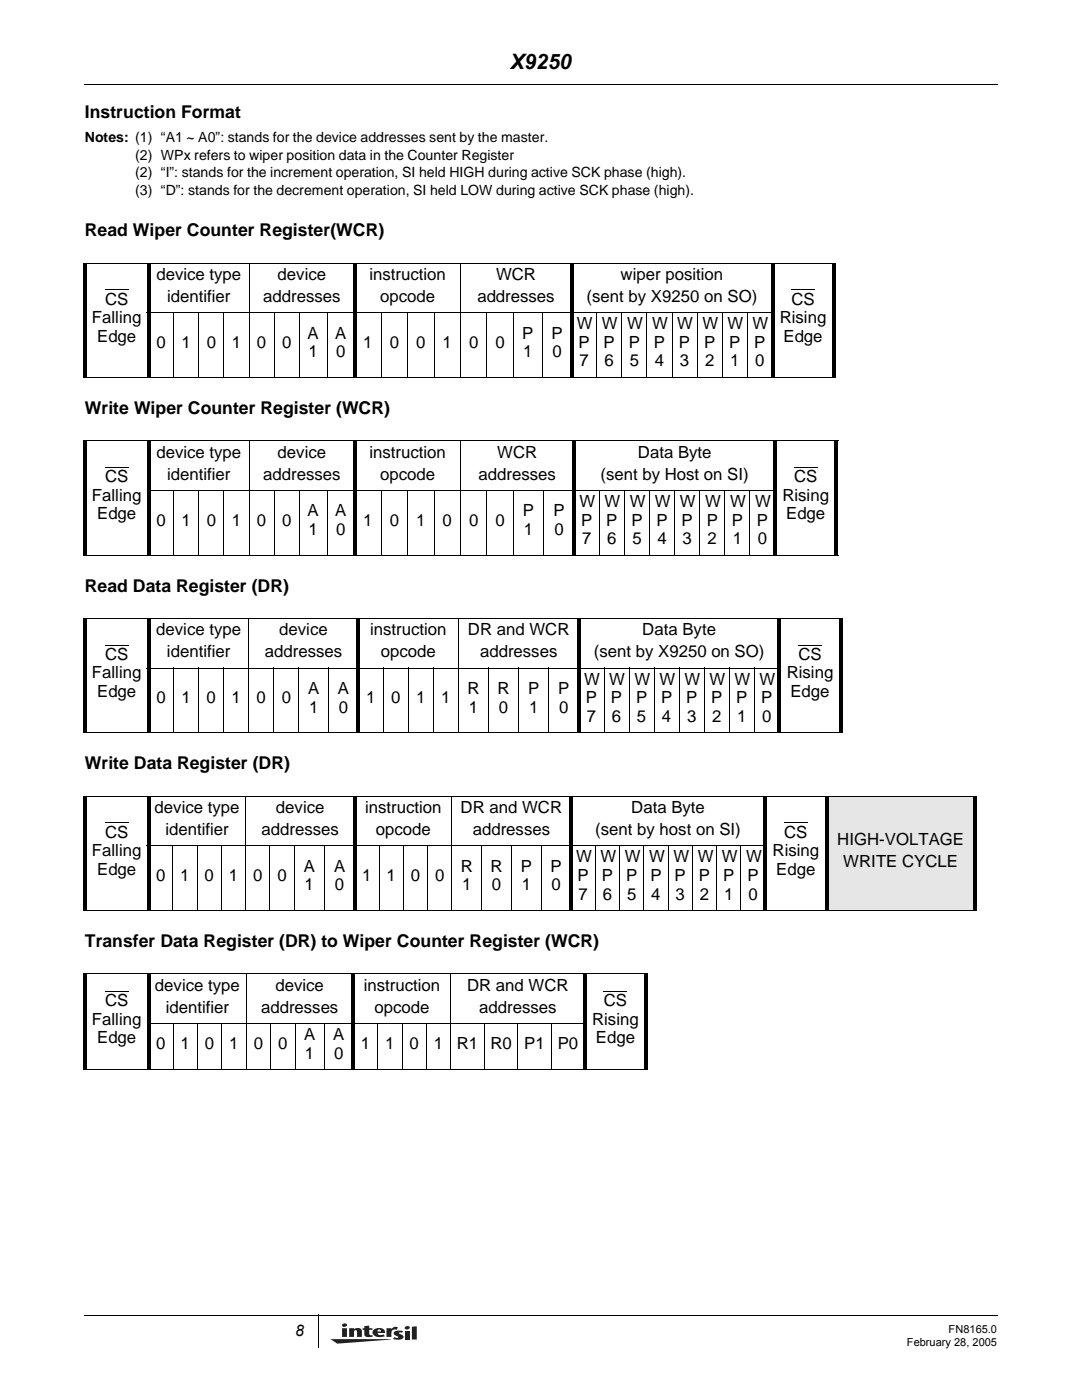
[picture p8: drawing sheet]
<svg xmlns="http://www.w3.org/2000/svg" width="216mm" height="279mm" viewBox="0 0 216 279" stroke-linecap="round" stroke-linejoin="round" font-family="sans-serif">
<path d="M16.8 16.8l.1 .2zM16.8 262.4l.1 .2zM63.4 262.4l.2 .1z" fill="#000"/>
<path d="M16.9 16.9h182.2M16.9 262.5h182.2M63.5 262.5v6.4" fill="none" stroke="#000" stroke-width=".2"/>
<path d="M65.9 264.1h17.3v4.1h-17.3z" fill="#fff"/>
<g fill="#231f20">
<path d="M80.8 264.8a.55 .55 0 0 1 1 .2 .55 .55 0 0 1-.5 .3 .55 .55 0 0 1-.6-.3z"/>
<path d="M65.9 267.2l12.2 .1-10.8 .9z"/>
<path d="M77.1 265.1h1v.2a.93 .93 0 0 1 1.3-.4l-.3 .5a.67 .67 0 0 0-.7 0 .67 .67 0 0 0-.3 .7v.7h-1z"/>
<path d="M69.7 265.1h.9v.2a.96 .96 0 0 1 1.6 .4v1.1h-1v-1.1l-.2-.2-.3 .2-.1 1.1h-.9z"/>
<path d="M72.7 264.7l1-.1v.5h.6v.3h-.6v.9l.3 .2 .3-.1 .1 .3-.6 .1a.87 .87 0 0 1-1.1-.5v-.9h-.3v-.3h.3z"/>
<path d="M80.8 265.6h.9v1.7h-.9z"/>
<path d="M82.2 264.8l1-.1v2.6h-1z"/>
<path d="M78.7 265.8l.6-.2 1.1 .1-.2 .3-.5-.1v.3a.74 .74 0 0 1 .8 .8 1.93 1.93 0 0 1-2.1 .2l.3-.3a.57 .57 0 0 0 .8 0l-.8-.5a.38 .38 0 0 1 0-.6z"/>
<path d="M68.3 265.1v1.7h.9v-1.7zM68.3 264.3l-.1 .2a.5 .5 0 0 0 .6 .3 .5 .5 0 0 0 .4-.5 .64 .64 0 0 0-.9 0z"/>
<path d="M74.5 265.4a.86 .86 0 0 0-.1 .9 .86 .86 0 0 0 .8 .5l1.6-.1-.3-.4-.3 .1a.61 .61 0 0 1-.9-.4h1.5a.93 .93 0 0 0-1.1-1l-.5 .1zM75.5 265.4h.4l.1 .3h-.7z"/>
</g>
<g fill="none" stroke="#000" stroke-width=".2">
<path d="M16.6 52.6h150.1M21 57.8h4.6M49.7 52.5v22.9M91.9 52.5v22.9M157.9 57.8h4.7M16.6 75.3h150.1M29.3 62.4h125.2M34.7 62.4v13M39.7 62.4v13M44.7 62.4v13M54.7 62.4v13M59.7 62.4v13"/>
<path d="M65.3 62.4v13M76.1 62.4v13M81.3 62.4v13M86.6 62.4v13M97.2 62.4v13M102.4 62.4v13M108.2 62.4v13M119.1 62.4v13M124.1 62.4v13M129.1 62.4v13M134.1 62.4v13M139.1 62.4v13"/>
<path d="M144.1 62.4v13M149.1 62.4v13M16.6 88h150.7M21 93.3h4.6M29.3 97.9h125.7M34.7 97.8v13M39.7 97.8v13M44.7 97.8v13M49.7 87.9v22.9M54.7 97.8v13M59.7 97.8v13M65.3 97.8v13"/>
<path d="M76.1 97.8v13M81.3 97.8v13M86.6 97.8v13M91.9 87.9v22.9M97.2 97.8v13M102.4 97.8v13M108.5 97.8v13M119.6 97.8v13M124.6 97.8v13M129.6 97.8v13M134.6 97.8v13M139.6 97.8v13"/>
<path d="M144.6 97.8v13M149.6 97.8v13M158.5 93.3h4.6M16.6 110.8h150.7M16.6 123.5h151.5M21 128.8h4.6M29.3 133.4h126.6M34.6 133.3v13M39.6 133.3v13M44.6 133.3v13M49.6 123.4v22.9M54.6 133.3v13"/>
<path d="M59.6 133.3v13M65.6 133.3v13M76.5 133.3v13M81.5 133.3v13M86.5 133.3v13M91.5 123.4v22.9M97.5 133.3v13M103.5 133.3v13M109.5 133.3v13M120.5 133.3v13M125.5 133.3v13M130.5 133.3v13"/>
<path d="M135.5 133.3v13M140.5 133.3v13M145.5 133.3v13M150.5 133.3v13M159.3 128.8h4.7M16.6 146.2h151.5M21 164.2h4.6M156.5 164.2h4.6"/>
</g>
<g fill="#000">
<path d="M16.6 52.6h.7v22.6h-.7zM29.3 52.5h.7v22.9h-.7zM70.4 52.5h.7v22.9h-.7zM113.7 52.5h.7v22.9h-.7zM153.8 52.5h.7v22.9h-.7zM166 52.6h.7v22.6h-.7zM16.6 88.1h.7v22.6h-.7zM29.3 87.9h.7v22.9h-.7zM70.4 87.9h.7v22.9h-.7zM114.2 87.9h.7v22.9h-.7zM154.3 87.9h.7v22.9h-.7zM166.6 88.1h.7v22.6h-.7z"/>
<path d="M16.6 123.5h.7v22.6h-.7zM29.3 123.4h.7v22.9h-.7zM71.1 123.4h.7v22.9h-.7zM115.2 123.4h.7v22.9h-.7zM155.2 123.4h.7v22.9h-.7zM167.4 123.5h.7v22.6h-.7z"/>
</g>
<path d="M164.9 158.9h29.6v22.8h-29.6z" fill="#e6e6e6"/>
<path d="M16.6 159h.7v22.6h-.7zM29.3 158.8h.7v23h-.7zM70.4 158.8h.7v23h-.7zM113.6 158.8h.7v23h-.7zM152.3 158.8h.7v23h-.7zM164.6 158.8h.7v23h-.7zM194.2 159h.7v22.6h-.7zM16.6 194.5h.7v18.8h-.7zM29.3 194.3h.7v19.2h-.7zM70.1 194.3h.7v19.2h-.7zM116.4 194.3h.7v19.2h-.7zM128.6 194.5h.7v18.8h-.7z" fill="#000"/>
<g fill="none" stroke="#000" stroke-width=".2">
<path d="M16.6 158.9h178.3M49 158.8v23M90.1 158.8v23M29.3 168.8h123.7M34.5 168.7v13.1M39.3 168.7v13.1M44.2 168.7v13.1M53.9 168.7v13.1M58.7 168.7v13.1M64.7 168.7v13.1M75.6 168.7v13.1M80.5 168.7v13.1"/>
<path d="M85.3 168.7v13.1M96.1 168.7v13.1M102 168.7v13.1M108 168.7v13.1M118.8 168.7v13.1M123.6 168.7v13.1M128.5 168.7v13.1M133.3 168.7v13.1M138.2 168.7v13.1M143 168.7v13.1M147.8 168.7v13.1M16.6 181.7h178.3"/>
<path d="M16.6 194.4h112.7M21 197.8h4.6M49.1 194.3v19.2M90 194.3v19.2M120.5 197.8h4.6M16.6 213.4h112.7M29.3 204.3h87.7M34.5 204.2v9.3M39.4 204.2v9.3M44.3 204.2v9.3M54 204.2v9.3M58.9 204.2v9.3"/>
<path d="M64.7 204.2v9.3M75.4 204.2v9.3M80.2 204.2v9.3M85.1 204.2v9.3M96.6 204.2v9.3M103.3 204.2v9.3M110 204.2v9.3"/>
</g>
<text font-size="4.2" x="101.8" y="13.8">X9250</text>
<g font-size="3.5">
<text x="16.9" y="23.5">Instruction Format</text>
<text x="16.9" y="47.2">Read Wiper Counter Register(WCR)</text>
<text x="16.9" y="82.6">Write Wiper Counter Register (WCR)</text>
<text x="16.9" y="118.1">Read Data Register (DR)</text>
<text x="16.9" y="153.5">Write Data Register (DR)</text>
<text x="16.9" y="189">Transfer Data Register (DR) to Wiper Counter Register (WCR)</text>
</g>
<g font-size="3.3">
<text x="31.2" y="55.9">device type</text>
<text x="55.4" y="55.9">device</text>
<text x="73.7" y="55.9">instruction</text>
<text x="99" y="55.9">WCR</text>
<text x="123.8" y="55.9">wiper position</text>
<text x="18.4" y="64.5">Falling</text>
<text x="21" y="60.8">CS</text>
<text x="33.3" y="60.3">identifier</text>
<text x="52.5" y="60.3">addresses</text>
<text x="75.8" y="60.3">opcode</text>
<text x="95.2" y="60.3">addresses</text>
<text x="115.1" y="65.7">W</text>
<text x="117.1" y="60.3">(sent by X9250 on SO)</text>
<text x="120.1" y="65.7">W</text>
<text x="125.1" y="65.7">W</text>
<text x="130.1" y="65.7">W</text>
<text x="135.1" y="65.7">W</text>
<text x="140.2" y="65.7">W</text>
<text x="145.2" y="65.7">W</text>
<text x="150.2" y="65.7">W</text>
<text x="155.6" y="64.5">Rising</text>
<text x="157.9" y="60.8">CS</text>
<text x="19.4" y="68.2">Edge</text>
<text x="31.2" y="69.4">0</text>
<text x="36.2" y="69.4">1</text>
<text x="41.3" y="69.4">0</text>
<text x="46.2" y="69.4">1</text>
<text x="51.3" y="69.4">0</text>
<text x="56.3" y="69.4">0</text>
<text x="61.4" y="67.6">A</text>
<text x="61.6" y="71.3">1</text>
<text x="66.9" y="67.6">A</text>
<text x="67.1" y="71.3">0</text>
<text x="72.5" y="69.4">1</text>
<text x="77.8" y="69.4">0</text>
<text x="83" y="69.4">0</text>
<text x="88.3" y="69.4">1</text>
<text x="93.6" y="69.4">0</text>
<text x="98.9" y="69.4">0</text>
<text x="104.2" y="67.6">P</text>
<text x="104.4" y="71.3">1</text>
<text x="110" y="67.6">P</text>
<text x="110.2" y="71.3">0</text>
<text x="115.4" y="69.4">P</text>
<text x="120.4" y="69.4">P</text>
<text x="125.5" y="69.4">P</text>
<text x="130.5" y="69.4">P</text>
<text x="135.5" y="69.4">P</text>
<text x="140.5" y="69.4">P</text>
<text x="145.5" y="69.4">P</text>
<text x="150.5" y="69.4">P</text>
<text x="156.3" y="68.2">Edge</text>
<text x="115.6" y="73.1">7</text>
<text x="120.6" y="73.1">6</text>
<text x="125.6" y="73.1">5</text>
<text x="130.6" y="73.1">4</text>
<text x="135.7" y="73.1">3</text>
<text x="140.7" y="73.1">2</text>
<text x="145.7" y="73.1">1</text>
<text x="150.7" y="73.1">0</text>
<text x="31.2" y="91.3">device type</text>
<text x="33.3" y="95.7">identifier</text>
<text x="52.5" y="95.7">addresses</text>
<text x="55.4" y="91.3">device</text>
<text x="73.7" y="91.3">instruction</text>
<text x="75.8" y="95.7">opcode</text>
<text x="95.5" y="95.7">addresses</text>
<text x="99.2" y="91.3">WCR</text>
<text x="119.8" y="95.7">(sent by Host on SI)</text>
<text x="127.3" y="91.3">Data Byte</text>
<text x="18.4" y="99.9">Falling</text>
<text x="21" y="96.2">CS</text>
<text x="115.6" y="101.2">W</text>
<text x="120.7" y="101.2">W</text>
<text x="125.6" y="101.2">W</text>
<text x="130.7" y="101.2">W</text>
<text x="135.7" y="101.2">W</text>
<text x="140.7" y="101.2">W</text>
<text x="145.7" y="101.2">W</text>
<text x="150.7" y="101.2">W</text>
<text x="156.1" y="99.9">Rising</text>
<text x="158.5" y="96.2">CS</text>
<text x="19.4" y="103.7">Edge</text>
<text x="31.2" y="104.9">0</text>
<text x="36.2" y="104.9">1</text>
<text x="41.3" y="104.9">0</text>
<text x="46.2" y="104.9">1</text>
<text x="51.3" y="104.9">0</text>
<text x="56.3" y="104.9">0</text>
<text x="61.4" y="103">A</text>
<text x="61.6" y="106.7">1</text>
<text x="66.9" y="103">A</text>
<text x="67.1" y="106.7">0</text>
<text x="72.5" y="104.9">1</text>
<text x="77.8" y="104.9">0</text>
<text x="83" y="104.9">1</text>
<text x="88.3" y="104.9">0</text>
<text x="93.6" y="104.9">0</text>
<text x="98.9" y="104.9">0</text>
<text x="104.4" y="103">P</text>
<text x="104.5" y="106.7">1</text>
<text x="110.4" y="103">P</text>
<text x="110.6" y="106.7">0</text>
<text x="116" y="104.9">P</text>
<text x="121" y="104.9">P</text>
<text x="126" y="104.9">P</text>
<text x="131" y="104.9">P</text>
<text x="136" y="104.9">P</text>
<text x="141" y="104.9">P</text>
<text x="146" y="104.9">P</text>
<text x="151" y="104.9">P</text>
<text x="156.9" y="103.7">Edge</text>
<text x="116.1" y="108.6">7</text>
<text x="121.2" y="108.6">6</text>
<text x="126.2" y="108.6">5</text>
<text x="131.2" y="108.6">4</text>
<text x="136.2" y="108.6">3</text>
<text x="141.2" y="108.6">2</text>
<text x="146.2" y="108.6">1</text>
<text x="151.2" y="108.6">0</text>
<text x="21" y="131.7">CS</text>
<text x="31.2" y="126.8">device type</text>
<text x="33.3" y="131.2">identifier</text>
<text x="52.8" y="131.2">addresses</text>
<text x="55.7" y="126.8">device</text>
<text x="73.8" y="126.8">instruction</text>
<text x="76" y="131.2">opcode</text>
<text x="93.4" y="126.8">DR and WCR</text>
<text x="95.8" y="131.2">addresses</text>
<text x="118.5" y="131.2">(sent by X9250 on SO)</text>
<text x="128.2" y="126.8">Data Byte</text>
<text x="159.3" y="131.7">CS</text>
<text x="18.4" y="135.4">Falling</text>
<text x="116.6" y="136.7">W</text>
<text x="121.6" y="136.7">W</text>
<text x="126.6" y="136.7">W</text>
<text x="131.6" y="136.7">W</text>
<text x="136.6" y="136.7">W</text>
<text x="141.6" y="136.7">W</text>
<text x="146.6" y="136.7">W</text>
<text x="151.6" y="136.7">W</text>
<text x="157" y="135.4">Rising</text>
<text x="19.4" y="139.1">Edge</text>
<text x="31.2" y="140.4">0</text>
<text x="36.2" y="140.4">1</text>
<text x="41.2" y="140.4">0</text>
<text x="46.2" y="140.4">1</text>
<text x="51.2" y="140.4">0</text>
<text x="56.2" y="140.4">0</text>
<text x="61.5" y="138.5">A</text>
<text x="61.7" y="142.2">1</text>
<text x="67.4" y="138.5">A</text>
<text x="67.6" y="142.2">0</text>
<text x="73" y="140.4">1</text>
<text x="78.1" y="140.4">0</text>
<text x="83.1" y="140.4">1</text>
<text x="88.1" y="140.4">1</text>
<text x="93.3" y="138.5">R</text>
<text x="93.6" y="142.2">1</text>
<text x="99.3" y="138.5">R</text>
<text x="99.6" y="142.2">0</text>
<text x="105.4" y="138.5">P</text>
<text x="105.6" y="142.2">1</text>
<text x="111.4" y="138.5">P</text>
<text x="111.6" y="142.2">0</text>
<text x="116.9" y="140.4">P</text>
<text x="121.9" y="140.4">P</text>
<text x="126.9" y="140.4">P</text>
<text x="131.9" y="140.4">P</text>
<text x="136.9" y="140.4">P</text>
<text x="141.9" y="140.4">P</text>
<text x="146.9" y="140.4">P</text>
<text x="151.9" y="140.4">P</text>
<text x="157.7" y="139.1">Edge</text>
<text x="117.1" y="144.1">7</text>
<text x="122.1" y="144.1">6</text>
<text x="127.1" y="144.1">5</text>
<text x="132.1" y="144.1">4</text>
<text x="137.1" y="144.1">3</text>
<text x="142.1" y="144.1">2</text>
<text x="147.1" y="144.1">1</text>
<text x="152.1" y="144.1">0</text>
<text x="21" y="167.2">CS</text>
<text x="30.9" y="162.2">device type</text>
<text x="33" y="166.6">identifier</text>
<text x="52.2" y="166.6">addresses</text>
<text x="55.1" y="162.2">device</text>
<text x="72.8" y="162.2">instruction</text>
<text x="75" y="166.6">opcode</text>
<text x="91.9" y="162.2">DR and WCR</text>
<text x="94.3" y="166.6">addresses</text>
<text x="118.8" y="166.6">(sent by host on SI)</text>
<text x="126" y="162.2">Data Byte</text>
<text x="156.5" y="167.2">CS</text>
<text x="18.4" y="170.9">Falling</text>
<text x="60.6" y="173.9">A</text>
<text x="66.7" y="173.9">A</text>
<text x="91.9" y="173.9">R</text>
<text x="97.9" y="173.9">R</text>
<text x="103.9" y="173.9">P</text>
<text x="109.9" y="173.9">P</text>
<text x="115" y="172.1">W</text>
<text x="119.8" y="172.1">W</text>
<text x="124.7" y="172.1">W</text>
<text x="129.5" y="172.1">W</text>
<text x="134.4" y="172.1">W</text>
<text x="139.2" y="172.1">W</text>
<text x="144.1" y="172.1">W</text>
<text x="148.9" y="172.1">W</text>
<text x="154.2" y="170.9">Rising</text>
<text x="167.1" y="168.7">HIGH-VOLTAGE</text>
<text x="168.3" y="173.1">WRITE CYCLE</text>
<text x="19.4" y="174.6">Edge</text>
<text x="31.1" y="175.8">0</text>
<text x="36" y="175.8">1</text>
<text x="40.8" y="175.8">0</text>
<text x="45.7" y="175.8">1</text>
<text x="50.5" y="175.8">0</text>
<text x="55.3" y="175.8">0</text>
<text x="60.8" y="177.7">1</text>
<text x="66.8" y="177.7">0</text>
<text x="72.3" y="175.8">1</text>
<text x="77.1" y="175.8">1</text>
<text x="82" y="175.8">0</text>
<text x="86.8" y="175.8">0</text>
<text x="92.2" y="177.7">1</text>
<text x="98.2" y="177.7">0</text>
<text x="104.1" y="177.7">1</text>
<text x="110" y="177.7">0</text>
<text x="115.3" y="175.8">P</text>
<text x="115.4" y="179.5">7</text>
<text x="120.1" y="175.8">P</text>
<text x="120.3" y="179.5">6</text>
<text x="124.9" y="175.8">P</text>
<text x="125.1" y="179.5">5</text>
<text x="129.8" y="175.8">P</text>
<text x="130" y="179.5">4</text>
<text x="134.6" y="175.8">P</text>
<text x="134.8" y="179.5">3</text>
<text x="139.5" y="175.8">P</text>
<text x="139.6" y="179.5">2</text>
<text x="144.3" y="175.8">P</text>
<text x="144.5" y="179.5">1</text>
<text x="149.1" y="175.8">P</text>
<text x="149.3" y="179.5">0</text>
<text x="154.9" y="174.6">Edge</text>
<text x="30.9" y="197.7">device type</text>
<text x="55" y="197.7">device</text>
<text x="72.6" y="197.7">instruction</text>
<text x="93.2" y="197.7">DR and WCR</text>
<text x="21" y="200.8">CS</text>
<text x="33.1" y="202.1">identifier</text>
<text x="52.1" y="202.1">addresses</text>
<text x="74.7" y="202.1">opcode</text>
<text x="95.6" y="202.1">addresses</text>
<text x="120.5" y="200.8">CS</text>
<text x="18.4" y="204.5">Falling</text>
<text x="19.4" y="208.2">Edge</text>
<text x="31.2" y="209.4">0</text>
<text x="36" y="209.4">1</text>
<text x="40.9" y="209.4">0</text>
<text x="45.8" y="209.4">1</text>
<text x="50.6" y="209.4">0</text>
<text x="55.5" y="209.4">0</text>
<text x="60.7" y="207.6">A</text>
<text x="66.5" y="207.6">A</text>
<text x="72" y="209.4">1</text>
<text x="76.9" y="209.4">1</text>
<text x="81.7" y="209.4">0</text>
<text x="86.6" y="209.4">1</text>
<text x="91.2" y="209.4">R1</text>
<text x="97.8" y="209.4">R0</text>
<text x="104.6" y="209.4">P1</text>
<text x="111.3" y="209.4">P0</text>
<text x="118.2" y="204.5">Rising</text>
<text x="118.9" y="208.2">Edge</text>
<text x="60.9" y="211.3">1</text>
<text x="66.7" y="211.3">0</text>
</g>
<text font-size="3.2" x="58.9" y="266.5">8</text>
<g font-size="2.8">
<text x="16.9" y="28.3">Notes: (1) “A1 ~ A0”: stands for the device addresses sent by the master.</text>
<text x="27" y="31.9">(2) WPx refers to wiper position data in the Counter Register</text>
<text x="27" y="35.4">(2) “I”: stands for the increment operation, SI held HIGH during active SCK phase (high).</text>
<text x="27" y="38.9">(3) “D”: stands for the decrement operation, SI held LOW during active SCK phase (high).</text>
</g>
<g font-size="2.2">
<text x="181" y="268.6">February 28, 2005</text>
<text x="189.3" y="266.1">FN8165.0</text>
</g>
</svg>
